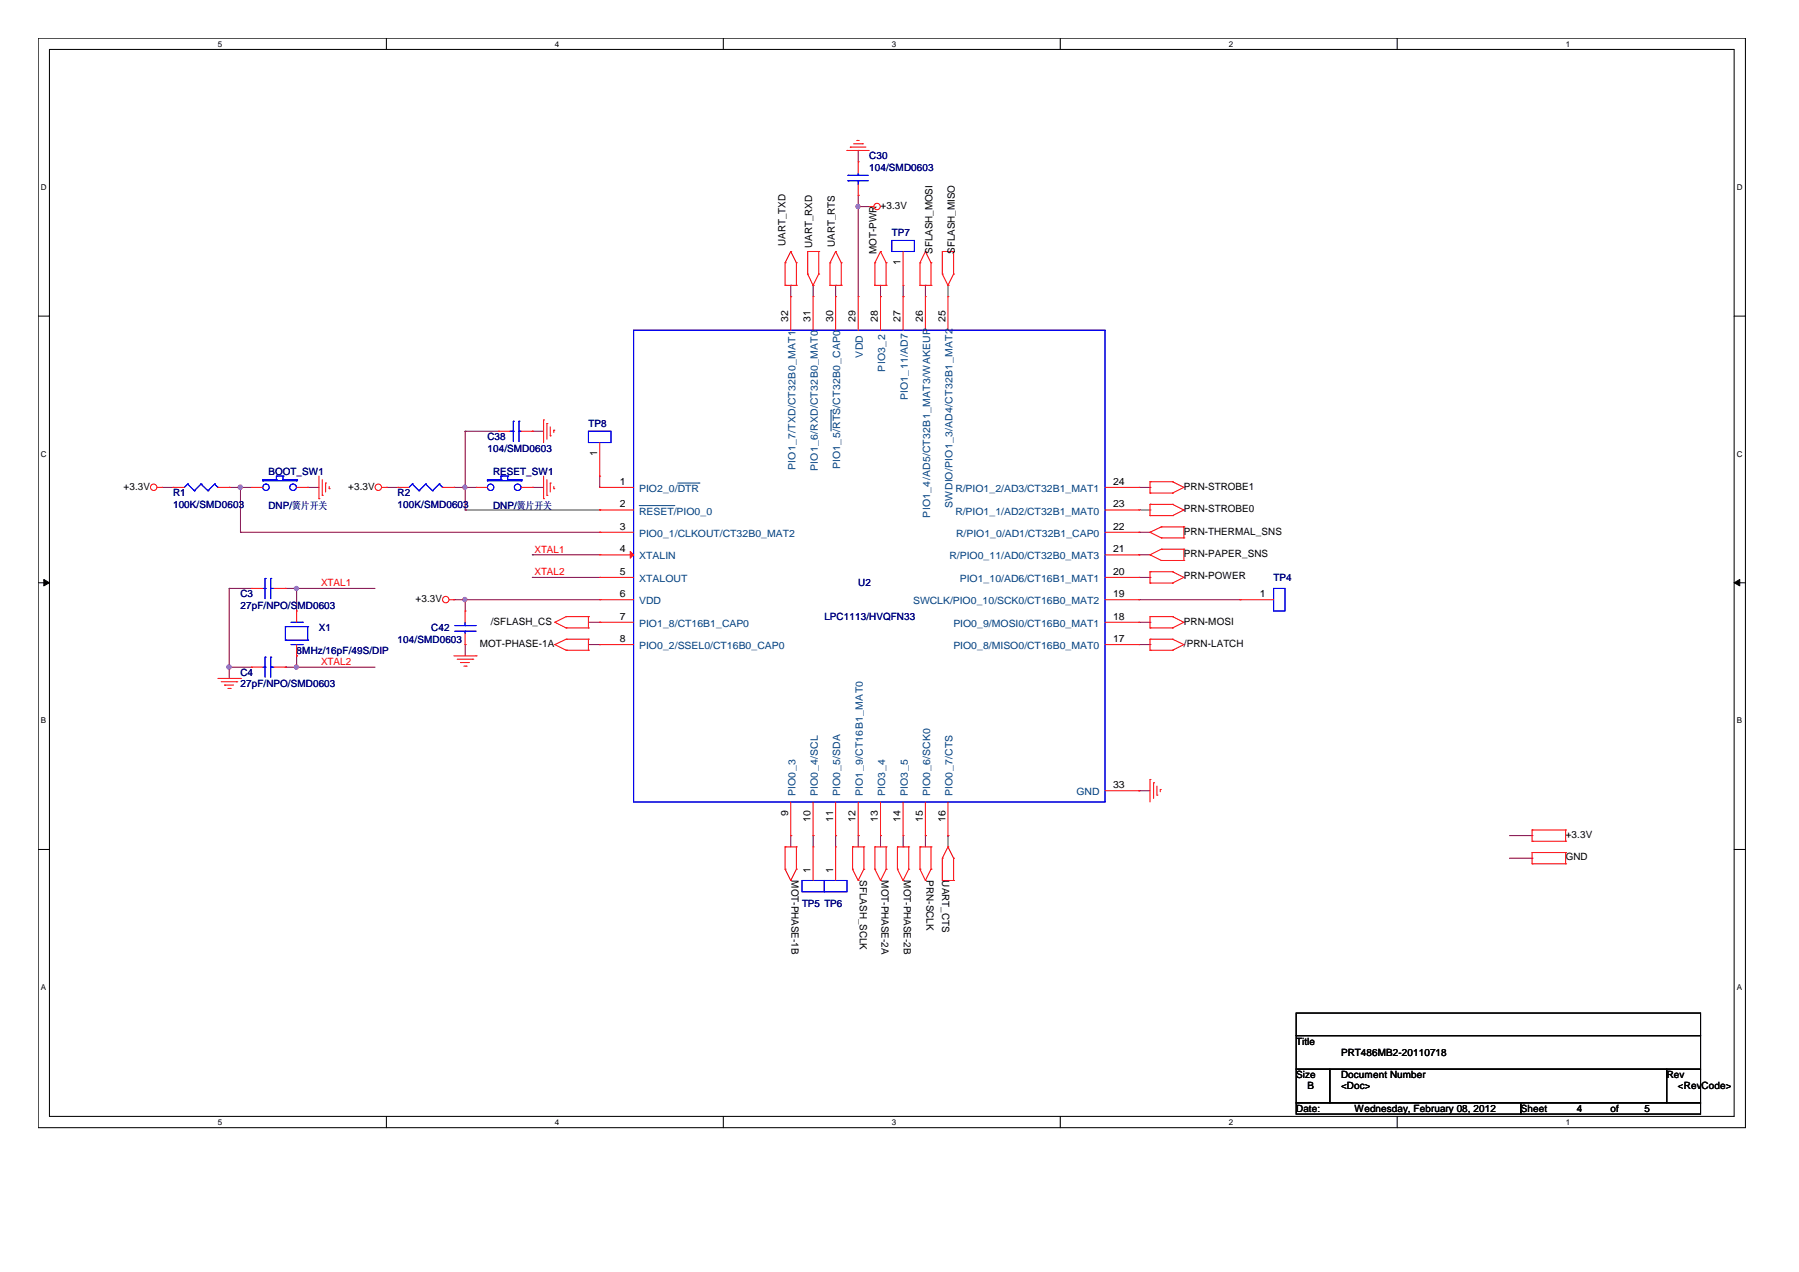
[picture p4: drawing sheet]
<svg xmlns="http://www.w3.org/2000/svg" width="297mm" height="210mm" viewBox="0 0 297 210" stroke-linecap="round" stroke-linejoin="round" font-family="sans-serif">
<path d="M6.3 6.3h281.9v179.9h-281.9zM8.2 8.2h278.1v176.1h-278.1z" fill="none" stroke="#000" stroke-width=".17"/>
<g fill="#fff">
<path d="M36 6.5h.7v1.5h-.7z"/>
<path d="M36 184.5h.7v1.5h-.7z"/>
</g>
<path d="M63.8 6.3v1.9M63.8 184.3v1.9" fill="none" stroke="#000" stroke-width=".17"/>
<g fill="#fff">
<path d="M91.6 6.5h.7v1.5h-.7z"/>
<path d="M91.6 184.5h.7v1.5h-.7z"/>
</g>
<path d="M119.4 6.3v1.9M119.4 184.3v1.9" fill="none" stroke="#000" stroke-width=".17"/>
<g fill="#fff">
<path d="M147.2 6.5h.7v1.5h-.7z"/>
<path d="M147.2 184.5h.7v1.5h-.7z"/>
</g>
<path d="M175 6.3v1.9M175 184.3v1.9" fill="none" stroke="#000" stroke-width=".17"/>
<g fill="#fff">
<path d="M202.9 6.5h.7v1.5h-.7z"/>
<path d="M202.9 184.5h.7v1.5h-.7z"/>
</g>
<path d="M230.7 6.3v1.9M230.7 184.3v1.9" fill="none" stroke="#000" stroke-width=".17"/>
<g fill="#fff">
<path d="M258.5 6.5h.7v1.5h-.7z"/>
<path d="M258.5 184.5h.7v1.5h-.7z"/>
<path d="M6.8 30.2h.9v1.5h-.9z"/>
<path d="M286.8 30.2h.9v1.5h-.9z"/>
<path d="M6.8 74.2h.9v1.5h-.9z"/>
<path d="M286.8 74.2h.9v1.5h-.9z"/>
</g>
<path d="M6.3 52.2h1.9M286.3 52.2h1.9" fill="none" stroke="#000" stroke-width=".17"/>
<g fill="#fff">
<path d="M6.8 118.2h.8v1.5h-.8z"/>
<path d="M286.8 118.2h.8v1.5h-.8z"/>
</g>
<path d="M6.3 96.2h1.9M286.3 96.2h1.9" fill="none" stroke="#000" stroke-width=".17"/>
<path d="M7.2 95.7l1 .5-1 .5zM286.3 96.2l.9-.5v1z" fill="#000" stroke="#000" stroke-width=".17"/>
<g fill="#fff">
<path d="M6.8 162.3h.8v1.4h-.8z"/>
<path d="M286.8 162.3h.8v1.4h-.8z"/>
</g>
<path d="M6.3 140.2h1.9M286.3 140.2h1.9M214 167.3h66.7v3.7h-66.7zM214 171h66.7v5.5h-66.7zM214 176.5h5.5v5.6h-5.5zM219.5 176.5h55.7v5.6h-55.7zM275.2 176.5h5.5v5.6h-5.5zM214 182.1h37.1v1.8h-37.1zM251.1 182.1h29.6v1.8h-29.6z" fill="none" stroke="#000" stroke-width=".17"/>
<g fill="none" stroke="#800040" stroke-width=".17">
<path d="M141.7 24.8h.1M141.7 34.1h.1M141.7 32.3h.1M141.7 24.8v1.9M141.7 32.3v16.7M141.7 34.1h1.8M130.5 47.1h.1M130.5 47.1v1.9M134.2 47.1h.1M134.2 47.1v1.9M138 47.1h.1M138 47.1v1.9"/>
<path d="M145.4 49h.1M145.4 47.1v1.9M149.1 49h.1M149.1 47.1v1.9M152.8 47.1h.1M152.8 47.1v1.9M156.5 47.1h.1M156.5 47.1v1.9M76.8 71.2h.1M76.8 71.2v13M76.8 71.2h5.5M87.9 71.2h.1"/>
<path d="M87.9 71.2h1.8M99 78.6v1.9M26.7 80.5h.1M26.7 80.5h1.9M37.8 80.5h.1M37.8 97.1h.1M37.8 80.5h3.7M37.8 97.1h3.7M37.8 97.1v14.9M39.7 80.5h.1M39.7 87.9h.1M39.7 87.9h59.3"/>
<path d="M39.7 80.5v7.4M47.1 97.1h.1M47.1 97.1h14.8M49 97.1h.1M49 97.1v3.8M50.8 80.5h.1M50.8 80.5h1.9M63.8 80.5h.1M63.8 80.5h1.9M74.9 99h.1M74.9 80.5h.1M74.9 99h24.1"/>
<path d="M74.9 80.5h3.7M76.8 99h.1M76.8 80.5h.1M76.8 84.2h.1M76.8 99v1.9M76.8 84.2h22.2M87.9 91.6h.1M87.9 95.3h.1M87.9 80.5h.1M87.9 91.6h11.1M87.9 95.3h11.1M87.9 80.5h1.8"/>
<path d="M99 87.9h.1M99 84.2h.1M99 80.5h.1M188 91.6h.1M188 87.9h.1M188 91.6h1.9M188 95.3h1.9M188 99h16.7M188 87.9h1.9M188 84.2h1.9M188 80.5h1.9M189.9 95.3h.1"/>
<path d="M189.9 84.2h.1M189.9 80.5h.1M204.7 99h.1M37.8 110.1h.1M37.8 110.1h3.7M47.1 110.1h.1M47.1 110.1h14.8M49 110.1h.1M49 108.3h.1M49 108.3v1.8M76.8 106.4h.1M76.8 106.4v1.9"/>
<path d="M97.1 102.7h1.9M97.1 106.4h1.9M99 106.4h.1M99 102.7h.1M188 102.7h1.9M188 106.4h1.9M189.9 102.7h.1M189.9 106.4h.1M130.5 138h.1M130.5 138v1.8M134.2 138h.1M134.2 138v1.8"/>
<path d="M138 138h.1M138 138v1.8M141.7 138h.1M141.7 138v1.8M145.4 138h.1M145.4 138v1.8M149.1 139.8h.1M149.1 138v1.8M152.8 138h.1M152.8 138v1.8M156.5 138h.1M156.5 138v1.8"/>
<path d="M188 130.5h.1M188 130.5h1.9M249.2 138h3.7M252.9 138h.1M249.2 141.7h3.7M252.9 141.7h.1"/>
</g>
<g fill="#f0f" stroke="#f0f" stroke-width=".17">
<circle cx="76.7" cy="99" r=".35"/>
<circle cx="141.6" cy="34.1" r=".35"/>
<circle cx="39.6" cy="80.4" r=".35"/>
<circle cx="76.7" cy="80.4" r=".35"/>
<circle cx="48.9" cy="110.1" r=".35"/>
<circle cx="48.9" cy="97.1" r=".34"/>
<circle cx="37.8" cy="110.1" r=".36"/>
</g>
<g fill="none" stroke="#f00" stroke-width=".17">
<path d="M139.8 24.8h.1M139.8 24.8h3.7M140.4 24.3h.1M140.4 24.3h2.6M140.9 23.7h1.5M141.5 23.2h.1M141.5 23.2h.4M141.7 26.7h.1M141.7 32.3h.1M141.7 26.7v1.9M141.7 30.4v1.9M142.4 23.7h.1"/>
<path d="M143.5 34.1h.1M143.5 34.1h.8M129.6 47.1h.1M129.6 43.4h.1M129.6 47.1h1.9M129.6 43.4v3.7M130.5 41.5h.1M130.5 49h.1M130.5 41.5l1 1.9M130.5 41.5l-.9 1.9M130.5 49v5.5M131.5 43.4h.1"/>
<path d="M131.5 47.1h.1M131.5 43.4v3.7M133.3 41.5h.1M133.3 45.2h.1M133.3 41.5h1.9M133.3 41.5v3.7M133.3 45.2l.9 1.9M134.2 47.1h.1M134.2 49h.1M134.2 49v5.5M135.2 45.2h.1M135.2 41.5h.1"/>
<path d="M135.2 45.2l-1 1.9M135.2 41.5v3.7M137 47.1h.1M137 43.4h.1M137 47.1h1.9M137 43.4v3.7M138 41.5h.1M138 49h.1M138 41.5l.9 1.9M138 41.5l-1 1.9M138 49v5.5M138.9 43.4h.1"/>
<path d="M138.9 47.1h.1M138.9 43.4v3.7M141.7 49h.1M141.7 49v5.5M144.4 43.4h.1M144.4 47.1h.1M144.4 43.4v3.7M144.4 47.1h1.9M145.4 41.5h.1M145.4 49h.1M145.4 41.5l-1 1.9M145.4 41.5l.9 1.9"/>
<path d="M145.4 49v5.5M146.3 47.1h.1M146.3 43.4h.1M146.3 43.4v3.7M149.1 47.1h.1M149.1 49h.1M149.1 41.5v5.6M149.1 49v5.5M151.9 43.4h.1M151.9 47.1h.1M151.9 47.1h1.8M151.9 43.4v3.7"/>
<path d="M152.8 41.5h.1M152.8 49h.1M152.8 41.5l-.9 1.9M152.8 41.5l.9 1.9M152.8 49v5.5M153.7 47.1h.1M153.7 43.4h.1M153.7 43.4v3.7M155.6 41.5h.1M155.6 45.2h.1M155.6 41.5h1.8M155.6 41.5v3.7"/>
<path d="M155.6 45.2l.9 1.9M156.5 47.1h.1M156.5 49h.1M156.5 49v5.5M157.4 45.2h.1M157.4 41.5h.1M157.4 41.5v3.7M157.4 45.2l-.9 1.9M52.7 78.6v3.7M53.2 79.2v2.6M53.8 79.7h.1M53.8 79.7v1.5"/>
<path d="M82.3 71.2h.1M82.3 71.2h1.9M86.1 71.2h1.8M87.9 71.2h.1M89.7 69.3h.1M89.7 69.3v3.8M89.7 78.6v3.7M90.3 69.9h.1M90.3 69.9v2.6M90.3 79.2v2.6M90.8 79.7h.1M90.8 72h.1"/>
<path d="M90.8 70.5v1.5M90.8 79.7v1.5M91.4 71h.1M91.4 71v.4M99 78.6h.1M99 73.1v5.5M189.9 79.5h.1M189.9 79.5v1.9M189.9 79.5h3.7M193.6 79.5h.1M193.6 79.5l1.8 1M25.9 80.5h.8"/>
<path d="M26.7 80.5h.1M28.6 80.5h.1M28.6 80.5h1.8M36 80.5h1.8M37.8 80.5h.1M41.5 97.1h.1M41.5 80.5h.1M41.5 80.5h1.9M41.5 97.1h1.9M45.2 97.1h1.9M47.1 97.1h.1M49 80.5h1.8"/>
<path d="M50.8 80.5h.1M52.7 82.3h.1M53.2 81.8h.1M54.3 80.7h.1M54.3 80.3v.4M63 80.5h.8M63.8 80.5h.1M65.7 80.5h.1M65.7 80.5h1.8M73.1 80.5h1.8M74.2 99h.7M74.9 99h.1"/>
<path d="M74.9 80.5h.1M78.6 80.5h.1M78.6 80.5h1.9M86.1 80.5h1.8M87.9 80.5h.1M89.7 82.3h.1M90.3 81.8h.1M91.4 80.7h.1M91.4 80.3v.4M99 80.5h.1M99 84.2h.1M99 87.9h.1"/>
<path d="M99 91.6h.1M99 95.3h.1M99 99h.1M99 99h5.6M99 80.5h5.6M99 84.2h5.6M99 87.9h5.6M99 91.6h5.6M99 95.3h5.6M182.4 99h5.6M182.4 80.5h5.6M182.4 84.2h5.6"/>
<path d="M182.4 87.9h5.6M182.4 91.6h5.6M182.4 95.3h5.6M188 80.5h.1M188 84.2h.1M188 87.9h.1M188 91.6h.1M188 95.3h.1M188 99h.1M189.9 91.6h.1M189.9 87.9h.1M189.9 94.4h.1"/>
<path d="M189.9 96.3h.1M189.9 83.3h.1M189.9 85.1h.1M189.9 81.4h.1M189.9 91.6l1.8 .9M189.9 87.9l1.8 .9M189.9 83.3v1.8M189.9 94.4v1.9M189.9 94.4h3.7M189.9 96.3h3.7M189.9 83.3h3.7M189.9 85.1h3.7"/>
<path d="M189.9 81.4h3.7M191.7 92.5h.1M191.7 90.7h.1M191.7 88.8h.1M191.7 87h.1M191.7 92.5h3.7M191.7 90.7h3.7M191.7 90.7l-1.8 .9M191.7 88.8h3.7M191.7 87h3.7M191.7 87l-1.8 .9M193.6 94.4h.1"/>
<path d="M193.6 96.3h.1M193.6 83.3h.1M193.6 85.1h.1M193.6 81.4h.1M193.6 94.4l1.8 .9M193.6 83.3l1.8 .9M195.4 92.5h.1M195.4 90.7h.1M195.4 88.8h.1M195.4 87h.1M195.4 95.3h.1M195.4 84.2h.1"/>
<path d="M195.4 80.5h.1M195.4 87v1.8M195.4 90.7v1.8M195.4 95.3l-1.8 1M195.4 84.2l-1.8 .9M195.4 80.5l-1.8 .9M204.7 99h.1M204.7 99h5.6M36 112h3.7M36.5 112.6h2.6M37.1 113.1h.1M37.1 113.1h1.5"/>
<path d="M37.6 113.7h.4M38 113.7h.1M39.1 112.6h.1M39.7 112h.1M41.5 110.1h.1M41.5 110.1h1.9M45.2 110.1h1.9M47.1 110.1h.1M49 108.3h.1M49 100.9h.1M49 100.9v1.8M49 106.4v1.9"/>
<path d="M74.9 108.3h3.7M75.5 108.8h2.6M76 109.4h.1M76 109.4h1.5M76.6 110h.4M76.8 106.4h.1M76.8 100.9h.1M76.8 100.9v1.8M76.8 104.6v1.8M77 110h.1M78.1 108.8h.1M78.6 108.3h.1"/>
<path d="M91.6 106.4h.1M91.6 102.7h.1M91.6 106.4l1.9 .9M91.6 102.7l1.9 1M93.5 105.5h.1M93.5 107.3h.1M93.5 103.7h.1M93.5 101.8h.1M93.5 103.7h3.6M93.5 101.8h3.6M93.5 107.3h3.6M93.5 105.5h3.6"/>
<path d="M93.5 105.5l-1.9 .9M93.5 101.8l-1.9 .9M97.1 105.5h.1M97.1 107.3h.1M97.1 103.7h.1M97.1 101.8h.1M97.1 101.8v1.9M97.1 105.5v1.8M99 102.7h.1M99 106.4h.1M99 102.7h5.6M99 106.4h5.6"/>
<path d="M182.4 102.7h5.6M182.4 106.4h5.6M188 102.7h.1M188 106.4h.1M189.9 103.7h.1M189.9 101.8h.1M189.9 107.3h.1M189.9 105.5h.1M189.9 103.7h3.7M189.9 101.8v1.9M189.9 105.5v1.8M189.9 101.8h3.7"/>
<path d="M189.9 107.3h3.7M189.9 105.5h3.7M193.6 103.7h.1M193.6 101.8h.1M193.6 107.3h.1M193.6 105.5h.1M193.6 101.8l1.8 .9M193.6 105.5l1.8 .9M195.4 102.7h.1M195.4 106.4h.1M195.4 102.7l-1.8 1M195.4 106.4l-1.8 .9"/>
<path d="M129.6 139.8h.1M129.6 139.8h1.9M129.6 139.8v3.7M130.5 138h.1M130.5 132.4v5.6M131.5 139.8h.1M131.5 139.8v3.7M134.2 138h.1M134.2 139.8h.1M134.2 132.4v5.6M134.2 139.8v5.6M138 139.8h.1"/>
<path d="M138 138h.1M138 132.4v5.6M138 139.8v5.6M140.8 139.8h.1M140.8 139.8h1.8M140.8 139.8v3.7M141.7 138h.1M141.7 132.4v5.6M142.6 139.8h.1M142.6 139.8v3.7M144.4 139.8h.1M144.4 139.8v3.7"/>
<path d="M144.4 139.8h1.9M145.4 138h.1M145.4 132.4v5.6M146.3 139.8h.1M146.3 139.8v3.7M148.2 139.8h.1M148.2 139.8h1.8M148.2 139.8v3.7M149.1 138h.1M149.1 132.4v5.6M150 139.8h.1M150 139.8v3.7"/>
<path d="M151.9 139.8h.1M151.9 139.8h1.8M151.9 139.8v3.7M152.8 138h.1M152.8 132.4v5.6M153.7 139.8h.1M153.7 139.8v3.7M156.5 139.8h.1M156.5 138h.1M156.5 139.8l-.9 1.9M156.5 139.8l.9 1.9M156.5 132.4v5.6"/>
<path d="M182.4 130.5h5.6M188 130.5h.1M189.9 128.7h.1M189.9 128.7v3.7M190.5 129.2h.1M190.5 129.2v2.6M191 131.3h.1M191 129.8v1.5M191.6 130.3h.1M191.6 130.3v.4M252.9 138.9h.1M252.9 137h.1"/>
<path d="M252.9 138.9h5.6M252.9 137v1.9M252.9 137h5.6M258.5 137h.1M258.5 138.9h.1M258.5 137v1.9M129.6 143.5h.1M129.6 143.5l.9 1.9M130.5 145.4h.1M131.5 143.5h.1M131.5 143.5l-1 1.9M140.8 143.5h.1"/>
<path d="M140.8 143.5l.9 1.9M141.7 145.4h.1M142.6 143.5h.1M142.6 143.5l-.9 1.9M144.4 143.5h.1M144.4 143.5l1 1.9M145.4 145.4h.1M146.3 143.5h.1M146.3 143.5l-.9 1.9M148.2 143.5h.1M148.2 143.5l.9 1.9M149.1 145.4h.1"/>
<path d="M150 143.5h.1M150 143.5l-.9 1.9M151.9 143.5h.1M151.9 143.5l.9 1.9M152.8 145.4h.1M153.7 143.5h.1M153.7 143.5l-.9 1.9M155.6 141.7h.1M155.6 145.4h.1M155.6 141.7v3.7M155.6 145.4h1.8M157.4 145.4h.1"/>
<path d="M157.4 141.7h.1M157.4 141.7v3.7M252.9 142.6h.1M252.9 140.8h.1M252.9 140.8v1.8M252.9 142.6h5.6M252.9 140.8h5.6M258.5 140.8h.1M258.5 142.6h.1M258.5 140.8v1.8"/>
<circle cx="144.8" cy="34.1" r=".53"/>
<circle cx="25.4" cy="80.4" r=".53"/>
<circle cx="62.5" cy="80.4" r=".53"/>
<circle cx="73.6" cy="99" r=".53"/>
</g>
<g fill="none" stroke="#00f" stroke-width=".17">
<path d="M140 29.8h.1M140 28.9h.1M140 29.8h3.3M140 28.9h3.3M141.7 28.9h.1M141.7 29.8h.1M141.7 28.6v.3M141.7 29.8v.6M147.2 39.7h3.8v1.8h-3.8zM104.6 54.5h77.8v77.9h-77.8zM31 79.9h.1M31 79.9l-.6 .6"/>
<path d="M31 79.9l1.1 1.1M33.2 79.9h.1M33.2 79.9l-1.1 1.1M33.2 79.9l1.1 1.1M35.4 79.9h.1M35.4 79.9l-1.1 1.1M35.4 79.9l.6 .6M43.4 79.2h.1M43.4 79.4h.1M43.4 79.4h5.6M43.4 79.2h2.2M43.4 79.2v.2"/>
<path d="M45.6 78.6h.1M45.6 79.2h.1M45.6 78.6h1.1M45.6 78.6v.6M46.7 79.2h.1M46.7 78.6h.1M46.7 79.2h2.3M46.7 78.6v.6M49 79.4h.1M49 79.2h.1M49 79.2v.2M68.1 79.9h.1"/>
<path d="M68.1 79.9l-.6 .6M68.1 79.9l1.1 1.1M70.3 79.9h.1M70.3 79.9l-1.1 1.1M70.3 79.9l1.1 1.1M72.5 79.9h.1M72.5 79.9l-1.1 1.1M72.5 79.9l.6 .6M80.5 79.2h.1M80.5 79.4h.1M80.5 79.4h5.6M80.5 79.2h2.2"/>
<path d="M80.5 79.2v.2M82.7 78.6h.1M82.7 79.2h.1M82.7 78.6h1.1M82.7 78.6v.6M83.8 79.2h.1M83.8 78.6h.1M83.8 79.2h2.3M83.8 78.6v.6M84.2 71.2h.5M84.7 69.5h.1M84.7 71.2h.1"/>
<path d="M84.7 69.5v3.4M85.7 71.2h.1M85.7 69.5h.1M85.7 71.2h.4M85.7 69.5v3.4M86.1 79.4h.1M86.1 79.2h.1M86.1 79.2v.2M97.1 71.2h3.8v1.9h-3.8zM32.1 81h.1M34.3 81h.1M36 80.5h.1"/>
<path d="M43.4 97.1h.4M43.8 97.1h.1M43.8 95.5h.1M43.8 95.5v3.3M44.7 95.5h.1M44.7 97.1h.1M44.7 97.1h.5M44.7 95.5v3.3M69.2 81h.1M71.4 81h.1M73.1 80.5h.1M210.3 97.1h1.8v3.8h-1.8z"/>
<path d="M43.4 110.1h.4M43.8 110.1h.1M43.8 108.5h.1M43.8 108.5v3.3M44.7 108.5h.1M44.7 110.1h.1M44.7 108.5v3.3M44.7 110.1h.5M47.1 103.5h.1M47.1 105.7h.1M47.1 105.7h3.7M47.1 103.5h3.7"/>
<path d="M47.1 103.5v2.2M48 106.4h1.9M48 102.7h1.9M49.9 106.4h.1M49.9 102.7h.1M50.8 105.7h.1M50.8 103.5h.1M50.8 103.5v2.2M75.1 103.3h3.3M75.1 104.2h3.3M76.8 104.2h.1M76.8 103.3h.1"/>
<path d="M76.8 102.7v.6M76.8 104.2v.4M78.4 103.3h.1M78.4 104.2h.1M132.4 145.4h3.7v1.8h-3.7zM136.1 145.4h3.7v1.8h-3.7z"/>
<circle cx="43.9" cy="80.4" r=".53"/>
<circle cx="48.4" cy="80.4" r=".54"/>
<circle cx="81" cy="80.4" r=".53"/>
<circle cx="85.5" cy="80.4" r=".54"/>
</g>
<path d="M111.9 79.7h3.5M115.4 79.7h.1M137.2 67.7h.1M137.2 67.7v3.5M105.5 83.5h5.7M111.2 83.5h.1" fill="none" stroke="#004080" stroke-width=".17"/>
<path d="M104 91.1l.6 .5-.6 .6z" fill="#f00" stroke="#f00" stroke-width=".17"/>
<g font-size="1.7" fill="#000080">
<text x="143.5" y="26.3">C30</text>
<text x="143.5" y="28.2">104/SMD0603</text>
<text x="147.2" y="38.9">TP7</text>
<text x="97.1" y="70.5">TP8</text>
<text x="80.5" y="72.7">C38</text>
<text x="80.5" y="74.5">104/SMD0603</text>
<text x="28.6" y="81.9">R1</text>
<text x="28.6" y="83.8">100K/SMD0603</text>
<text x="44.3" y="78.4">BOOT_SW1</text>
<text x="44.3" y="84">DNP/簧片开关</text>
<text x="65.7" y="81.9">R2</text>
<text x="65.7" y="83.8">100K/SMD0603</text>
<text x="81.4" y="78.4">RESET_SW1</text>
<text x="81.4" y="84">DNP/簧片开关</text>
<text x="210.3" y="95.9">TP4</text>
<text x="39.7" y="98.6">C3</text>
<text x="39.7" y="100.5">27pF/NPO/SMD0603</text>
<text x="141.7" y="96.8">U2</text>
<text x="49" y="107.9">8MHz/16pF/49S/DIP</text>
<text x="52.7" y="104.2">X1</text>
<text x="65.7" y="106.1">104/SMD0603</text>
<text x="71.2" y="104.2">C42</text>
<text x="136.1" y="102.4">LPC1113/HVQFN33</text>
<text x="39.7" y="111.6">C4</text>
<text x="39.7" y="113.5">27pF/NPO/SMD0603</text>
<text x="132.4" y="149.8">TP5 TP6</text>
</g>
<g font-size="1.7">
<text x="145.4" y="34.5">+3.3V</text>
<text x="129.7" y="40.6" transform="rotate(-90 129.7 40.6)">UART_TXD</text>
<text x="134.1" y="41" transform="rotate(-90 134.1 41)">UART_RXD</text>
<text x="137.8" y="40.8" transform="rotate(-90 137.8 40.8)">UART_RTS</text>
<text x="144.7" y="41.9" transform="rotate(-90 144.7 41.9)">MOT-PWR</text>
<text x="154" y="41.9" transform="rotate(-90 154 41.9)">SFLASH_MOSI</text>
<text x="157.6" y="41.9" transform="rotate(-90 157.6 41.9)">SFLASH_MISO</text>
<text x="148.7" y="43.8" transform="rotate(-90 148.7 43.8)">1</text>
<text x="130.1" y="53.2" transform="rotate(-90 130.1 53.2)">32</text>
<text x="133.8" y="53.2" transform="rotate(-90 133.8 53.2)">31</text>
<text x="137.5" y="53.2" transform="rotate(-90 137.5 53.2)">30</text>
<text x="141.3" y="53.2" transform="rotate(-90 141.3 53.2)">29</text>
<text x="144.9" y="53.2" transform="rotate(-90 144.9 53.2)">28</text>
<text x="148.7" y="53.2" transform="rotate(-90 148.7 53.2)">27</text>
<text x="152.3" y="53.2" transform="rotate(-90 152.3 53.2)">26</text>
<text x="156.1" y="53.2" transform="rotate(-90 156.1 53.2)">25</text>
<text x="98.6" y="75.3" transform="rotate(-90 98.6 75.3)">1</text>
<text x="20.4" y="80.8">+3.3V</text>
<text x="57.5" y="80.8">+3.3V</text>
<text x="102.3" y="80">1</text>
<text x="102.3" y="83.8">2</text>
<text x="183.8" y="80">24</text>
<text x="183.8" y="83.8">23</text>
<text x="195.4" y="80.8">PRN-STROBE1</text>
<text x="102.3" y="87.5">3</text>
<text x="183.8" y="87.5">22</text>
<text x="195.4" y="88.3">PRN-THERMAL_SNS</text>
<text x="195.4" y="84.6">PRN-STROBE0</text>
<text x="102.3" y="91.2">4</text>
<text x="102.3" y="94.9">5</text>
<text x="183.8" y="91.2">21</text>
<text x="183.8" y="94.9">20</text>
<text x="195.4" y="92">PRN-PAPER_SNS</text>
<text x="195.4" y="95.7">PRN-POWER</text>
<text x="68.6" y="99.4">+3.3V</text>
<text x="102.3" y="98.6">6</text>
<text x="183.8" y="98.6">19</text>
<text x="208" y="98.6">1</text>
<text x="79.2" y="106.8">MOT-PHASE-1A</text>
<text x="81" y="103.1">/SFLASH_CS</text>
<text x="102.3" y="102.3">7</text>
<text x="102.3" y="106">8</text>
<text x="183.8" y="102.3">18</text>
<text x="183.8" y="106">17</text>
<text x="195.4" y="103.1">PRN-MOSI</text>
<text x="195.4" y="106.8">/PRN-LATCH</text>
<text x="183.8" y="130.1">33</text>
<text x="130.1" y="134.7" transform="rotate(-90 130.1 134.7)">9</text>
<text x="133.8" y="135.7" transform="rotate(-90 133.8 135.7)">10</text>
<text x="137.5" y="135.7" transform="rotate(-90 137.5 135.7)">11</text>
<text x="141.3" y="135.7" transform="rotate(-90 141.3 135.7)">12</text>
<text x="144.9" y="135.7" transform="rotate(-90 144.9 135.7)">13</text>
<text x="148.7" y="135.7" transform="rotate(-90 148.7 135.7)">14</text>
<text x="152.3" y="135.7" transform="rotate(-90 152.3 135.7)">15</text>
<text x="156.1" y="135.7" transform="rotate(-90 156.1 135.7)">16</text>
<text x="258.5" y="138.3">+3.3V</text>
<text x="258.5" y="142">GND</text>
<text x="130.7" y="145.4" transform="rotate(90 130.7 145.4)">MOT-PHASE-1B</text>
<text x="133.8" y="144.1" transform="rotate(-90 133.8 144.1)">1</text>
<text x="137.5" y="144.1" transform="rotate(-90 137.5 144.1)">1</text>
<text x="142" y="145.4" transform="rotate(90 142 145.4)">SFLASH_SCLK</text>
<text x="145.5" y="145.4" transform="rotate(90 145.5 145.4)">MOT-PHASE-2A</text>
<text x="149.2" y="145.4" transform="rotate(90 149.2 145.4)">MOT-PHASE-2B</text>
<text x="152.9" y="145.4" transform="rotate(90 152.9 145.4)">PRN-SCLK</text>
<text x="155.5" y="145.4" transform="rotate(90 155.5 145.4)">UART_CTS</text>
<text x="214" y="172.5">Title</text>
<text x="214" y="178">Size</text>
<text x="215.9" y="179.9">B</text>
<text x="221.4" y="178">Document Number</text>
<text x="221.4" y="179.9">&lt;Doc&gt;</text>
<text x="221.4" y="174.3">PRT486MB2-20110718</text>
<text x="275.2" y="178">Rev</text>
<text x="277" y="179.9">&lt;RevCode&gt;</text>
<text x="214" y="183.5">Date:</text>
<text x="223.6" y="183.5">Wednesday, February 08, 2012</text>
<text x="251.1" y="183.5">Sheet</text>
<text x="260.3" y="183.5">4</text>
<text x="265.9" y="183.5">of</text>
<text x="271.5" y="183.5">5</text>
</g>
<g font-size="1.7" fill="#004080">
<text x="142.4" y="59" transform="rotate(-90 142.4 59)">VDD</text>
<text x="146.1" y="61.3" transform="rotate(-90 146.1 61.3)">PIO3_2</text>
<text x="149.9" y="66.1" transform="rotate(-90 149.9 66.1)">PIO1_11/AD7</text>
<text x="131.3" y="77.6" transform="rotate(-90 131.3 77.6)">PIO1_7/TXD/CT32B0_MAT1</text>
<text x="135" y="77.8" transform="rotate(-90 135 77.8)">PIO1_6/RXD/CT32B0_MAT0</text>
<text x="138.7" y="77.5" transform="rotate(-90 138.7 77.5)">PIO1_5/RTS/CT32B0_CAP0</text>
<text x="105.5" y="81.2">PIO2_0/DTR</text>
<text x="157.3" y="83.9" transform="rotate(-90 157.3 83.9)">SWDIO/PIO1_3/AD4/CT32B1_MAT2</text>
<text x="157.7" y="81.2">R/PIO1_2/AD3/CT32B1_MAT1</text>
<text x="105.5" y="85">RESET/PIO0_0</text>
<text x="105.5" y="88.6">PIO0_1/CLKOUT/CT32B0_MAT2</text>
<text x="153.5" y="85.5" transform="rotate(-90 153.5 85.5)">PIO1_4/AD5/CT32B1_MAT3/WAKEUP</text>
<text x="157.7" y="85">R/PIO1_1/AD2/CT32B1_MAT0</text>
<text x="157.9" y="88.6">R/PIO1_0/AD1/CT32B1_CAP0</text>
<text x="105.5" y="92.4">XTALIN</text>
<text x="156.8" y="92.4">R/PIO0_11/AD0/CT32B0_MAT3</text>
<text x="105.5" y="96.1">XTALOUT</text>
<text x="105.5" y="99.8">VDD</text>
<text x="150.7" y="99.8">SWCLK/PIO0_10/SCK0/CT16B0_MAT2</text>
<text x="158.4" y="96.1">PIO1_10/AD6/CT16B1_MAT1</text>
<text x="105.5" y="103.5">PIO1_8/CT16B1_CAP0</text>
<text x="105.5" y="107.2">PIO0_2/SSEL0/CT16B0_CAP0</text>
<text x="157.4" y="103.5">PIO0_9/MOSI0/CT16B0_MAT1</text>
<text x="157.4" y="107.2">PIO0_8/MISO0/CT16B0_MAT0</text>
<text x="131.3" y="131.5" transform="rotate(-90 131.3 131.5)">PIO0_3</text>
<text x="135" y="131.5" transform="rotate(-90 135 131.5)">PIO0_4/SCL</text>
<text x="138.7" y="131.5" transform="rotate(-90 138.7 131.5)">PIO0_5/SDA</text>
<text x="142.4" y="131.5" transform="rotate(-90 142.4 131.5)">PIO1_9/CT16B1_MAT0</text>
<text x="146.1" y="131.5" transform="rotate(-90 146.1 131.5)">PIO3_4</text>
<text x="149.9" y="131.5" transform="rotate(-90 149.9 131.5)">PIO3_5</text>
<text x="153.5" y="131.5" transform="rotate(-90 153.5 131.5)">PIO0_6/SCK0</text>
<text x="157.3" y="131.5" transform="rotate(-90 157.3 131.5)">PIO0_7/CTS</text>
<text x="177.7" y="131.3">GND</text>
</g>
<g font-size="1.7" fill="#f00">
<text x="88.3" y="91.2">XTAL1</text>
<text x="88.3" y="94.9">XTAL2</text>
<text x="53" y="96.8">XTAL1</text>
<text x="53" y="109.8">XTAL2</text>
</g>
<g font-size="1.3">
<text x="36" y="7.7">5</text>
<text x="91.6" y="7.7">4</text>
<text x="147.2" y="7.7">3</text>
<text x="202.9" y="7.7">2</text>
<text x="258.5" y="7.7">1</text>
<text x="6.8" y="31.4">D</text>
<text x="286.8" y="31.4">D</text>
<text x="6.8" y="75.4">C</text>
<text x="286.8" y="75.4">C</text>
<text x="6.8" y="119.4">B</text>
<text x="286.8" y="119.4">B</text>
<text x="6.8" y="163.4">A</text>
<text x="286.8" y="163.4">A</text>
<text x="36" y="185.7">5</text>
<text x="91.6" y="185.7">4</text>
<text x="147.2" y="185.7">3</text>
<text x="202.9" y="185.7">2</text>
<text x="258.5" y="185.7">1</text>
</g>
</svg>
